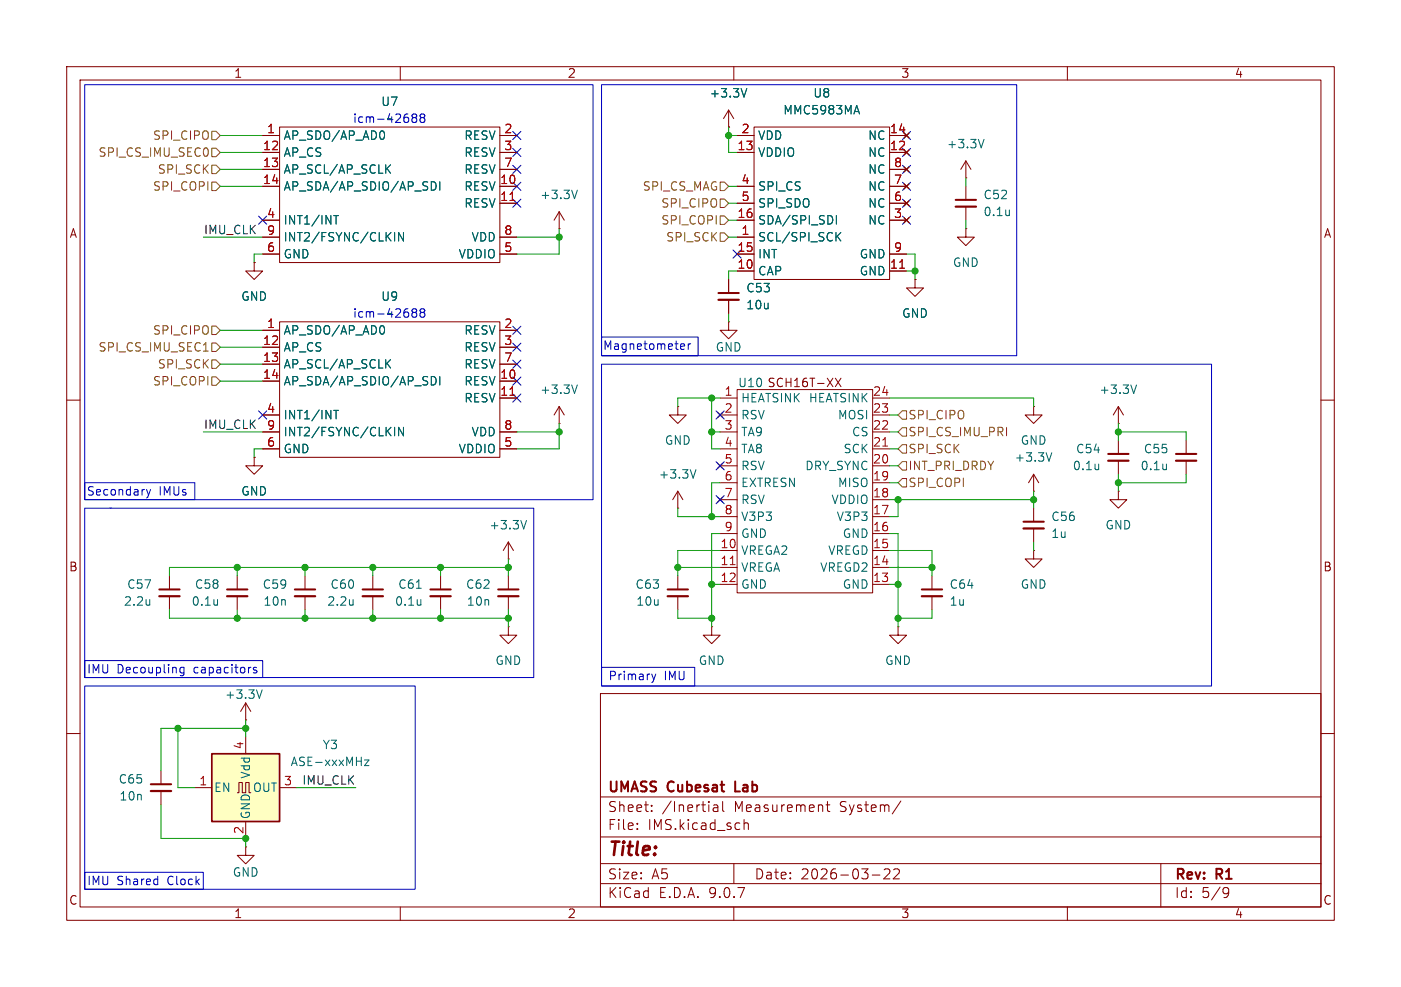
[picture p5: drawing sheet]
<svg xmlns="http://www.w3.org/2000/svg" width="210mm" height="148mm" viewBox="0 0 210 148" stroke-linecap="round" stroke-linejoin="round" font-family="sans-serif">
<g fill="none" stroke="#840000" stroke-width=".15">
<path d="M10 10h190v128h-190zM12 12h186v124h-186zM41.9 19.1h33v20.3h-33zM60 10v2M110 10v2M160 10v2M39.4 20.3h2.5M39.4 22.9h2.5M39.4 25.4h2.5M39.4 27.9h2.5M39.4 33h2.5M39.4 35.6h2.5"/>
<path d="M39.4 38.1h2.5M74.9 20.3h2.6M74.9 22.9h2.6M74.9 25.4h2.6M74.9 27.9h2.6M74.9 35.6h2.6M74.9 38.1h2.6M74.9 30.5h2.6M144.8 27.9v2.1M144.8 31v2M10 60h2M154.9 61v1.2h-1.2l1.2 1.3 1.3-1.3h-1.3"/>
<path d="M154.9 61h.1M198 60h2M154.9 82.6v1.2h-1.2l1.2 1.3 1.3-1.3h-1.3M154.9 82.6h.1M10 110h2M90 104h108v32h-108zM90 119.5h108M198 110h2M60 136v2M90 132.5h108M90 129.5h108M90 125.5h108"/>
<path d="M95.5 124.2v.2M95.5 123.5v.1M97.7 121.5v.2M97.7 120.8v.1M107 120.8h.5l.1 .9M107.6 121l-.5 .1a.29 .29 0 0 0-.2 .3 .29 .29 0 0 0 .2 .3l.5-.1M108.3 120.2v1.3l.2 .2M110 136v2M110 129.5v3M111.5 122.9v1.5M111.5 123.5a.37 .37 0 0 1 .7 .1v.8M123.8 120.7h.6"/>
<path d="M124 120.2v1.3l.1 .1 .3 .1M130.8 131.2h1.1M132.5 130.4l.3-.1 .5 .1a.41 .41 0 0 1 0 .5l-.8 .9h.9M134 130.4l.2-.1 .5 .1a.41 .41 0 0 1 .1 .5l-.9 .9h.9M135 120.1l-1.3 1.9M160 136v2M174 129.5v6.5M183.6 133.1h.3l.2 .1a.99 .99 0 0 1-.3 1.4h-.3M184.2 133.7l-.3 .3h-.3"/>
</g>
<path d="M143.3 30h3M110.2 117.2v1.5h.7" fill="none" stroke="#840000" stroke-width=".3"/>
<path d="M57.3 19.6a.79 .79 0 0 1 0 1.3M50 32.3h.7M50.4 32.3v1.3M58 25.3l.5 .7M58.5 24.7l-.7 .7M59.1 34.9v1.2M60.5 34.9v1.2l-.7-1.2v1.2M64.7 27.2a.64 .64 0 0 1 .7 .7 .64 .64 0 0 1-.7 .6M65.9 27.2v1.3M151.3 31.5v.8M151.3 32.2l-.1 .1" fill="none" stroke="#006464" stroke-width=".15"/>
<path d="M76.4 30.1h.8" fill="none" stroke="#a90000" stroke-width=".15"/>
<path d="M143.3 31h3" fill="none" stroke="#840000" stroke-width=".33"/>
<path d="M31.7 113h10.2v10.2h-10.2z" fill="#ffffc2"/>
<path d="M31.7 113h10.2v10.2h-10.2z" fill="none" stroke="#840000" stroke-width=".25"/>
<g fill="none" stroke="#840000" stroke-width=".15">
<path d="M109.2 19.1h.1M109.2 16.5v2.6M109.2 16.5l-.7 1.3M109.2 16.5l.8 1.3M113 19.1h20.3v22.8h-20.3zM135.5 19.9l.8 .8M136.3 19.9l-.8 .8M38.1 39.4v1.2h1.3l-1.3 1.3-1.3-1.3h1.3M38.1 39.4h.1M39.4 20.3h2.5M39.4 22.9h2.5M39.4 27.9h2.5"/>
<path d="M39.4 33h2.5M39.4 35.6h2.5M39.4 38.1h2.5M39.4 25.4h2.5M74.9 20.3h2.6M74.9 22.9h2.6M74.9 27.9h2.6M74.9 30.5h2.6M74.9 35.6h2.6M74.9 38.1h2.6M74.9 25.4h2.6M83.8 34.3h.1"/>
<path d="M83.8 31.8l-.7 1.2M83.8 31.8l.8 1.2M83.8 31.8v2.5M110.5 20.3h2.5M110.5 22.9h2.5M110.5 27.9h2.5M110.5 30.5h2.5M110.5 33h2.5M110.5 35.6h2.5M110.5 38.1h2.5M133.3 20.3h2.6M133.3 22.9h2.6"/>
<path d="M133.3 27.9h2.6M133.3 30.5h2.6M133.3 33h2.6M133.3 38.1h2.6M133.3 25.4h2.6M135.5 22.5l.8 .7M135.5 25l.8 .8M135.5 27.6l.8 .7M135.5 30.1l.8 .8M135.5 32.6l.8 .8M136.3 22.5l-.8 .7M136.3 25l-.8 .8"/>
<path d="M136.3 27.6l-.8 .7M136.3 30.1l-.8 .8M136.3 32.6l-.8 .8M144.8 34.3v1.3h1.2l-1.2 1.2-1.3-1.2h1.3M144.8 34.3h.1M144.8 26.7h.1M144.8 24.1l-.8 1.3M144.8 24.1l.7 1.3M144.8 24.1v2.6M39.4 49.5h2.5M39.4 52.1h2.5M39.4 54.6h2.5"/>
<path d="M39.4 57.2h2.5M41.9 48.3h33v20.3h-33zM74.9 59.7h2.6M74.9 49.5h2.6M74.9 52.1h2.6M74.9 54.6h2.6M74.9 57.2h2.6M107.9 59.7h2.6M109.2 48.3v1.2h1.3l-1.3 1.3-1.3-1.3h1.3M109.2 48.3h.1M109.2 41.9v2M109.2 45v2"/>
<path d="M110.5 58.4h20.3v30.5h-20.3zM110.5 40.6h2.5M125.2 56.7l.9 1.3M126.1 56.7l-.9 1.3M130.8 59.7h2.5M133.3 40.6h2.6M137.2 41.9v1.3h1.2l-1.2 1.3-1.3-1.3h1.3M137.2 41.9h.1M38.1 68.6v1.3h1.3l-1.3 1.2-1.3-1.2h1.3M38.1 68.6h.1M39.4 62.2h2.5M39.4 64.8h2.5"/>
<path d="M39.4 67.3h2.5M74.9 64.8h2.6M74.9 67.3h2.6M83.8 63.5h.1M83.8 61v2.5M83.8 61l-.7 1.2M83.8 61l.8 1.2M101.6 76.2h.1M101.6 61v1.2h1.3l-1.3 1.3-1.3-1.3h1.3M101.6 61h.1M101.6 73.7l-.8 1.2M101.6 73.7l.8 1.2"/>
<path d="M101.6 73.7v2.5M107.6 61.8l.7 .8M107.6 69.5l.7 .7M107.6 74.5l.7 .8M107.9 62.2h2.6M107.9 64.8h2.6M107.9 67.3h2.6M107.9 69.9h2.6M107.9 72.4h2.6M107.9 74.9h2.6M107.9 77.5h2.6M108.3 61.8l-.7 .8"/>
<path d="M108.3 69.5l-.7 .7M108.3 74.5l-.7 .8M130.8 62.2h2.5M130.8 64.8h2.5M130.8 67.3h2.5M130.8 69.9h2.5M130.8 72.4h2.5M130.8 74.9h2.5M130.8 77.5h2.5M154.9 73.7h.1M154.9 71.1l-.7 1.3M154.9 71.1l.8 1.3"/>
<path d="M154.9 71.1v2.6M154.9 76.2v2M154.9 79.2v2.1M167.6 63.5h.1M167.6 73.7v1.2h-1.2l1.2 1.3 1.3-1.3h-1.3M167.6 73.7h.1M167.6 61l-.7 1.2M167.6 61l.8 1.2M167.6 61v2.5M167.6 66v2.1M167.6 69.1v2M177.8 66v2.1"/>
<path d="M177.8 69.1v2M25.4 86.4v2M25.4 89.4v2M35.6 86.4v2M35.6 89.4v2M45.7 86.4v2M45.7 89.4v2M55.9 86.4v2M55.9 89.4v2M66 86.4v2M66 89.4v2M76.2 94v1.3h-1.3l1.3 1.2 1.3-1.2h-1.3"/>
<path d="M76.2 94h.1M76.2 83.8h.1M76.2 81.3l.8 1.3M76.2 81.3l-.8 1.3M76.2 81.3v2.5M76.2 86.4v2M76.2 89.4v2M101.6 86.4v2M101.6 89.4v2M106.7 94v1.3h-1.3l1.3 1.2 1.2-1.2h-1.2M106.7 94h.1M107.9 80h2.6"/>
<path d="M107.9 82.6h2.6M107.9 85.1h2.6M107.9 87.6h2.6M130.8 80h2.5M130.8 82.6h2.5M130.8 85.1h2.5M130.8 87.6h2.5M134.6 94v1.3h1.3l-1.3 1.2-1.3-1.2h1.3M134.6 94h.1M139.7 86.4v2M139.7 89.4v2M24.1 115.6v2"/>
<path d="M24.1 118.6v2.1M29.2 118.1h2.5M35.6 118.9h.2v-1.6h.5v1.6h.5v-1.6h.5v1.6h.3M36.8 108h.1M36.8 105.4v2.6M36.8 110.5v2.5M36.8 105.4l-.7 1.3M36.8 105.4l.8 1.3M41.9 118.1h2.5M36.8 127v1.3h1.3l-1.3 1.2-1.2-1.2h1.2M36.8 127h.1M36.8 123.2v2.5"/>
</g>
<g fill="none" stroke="#006464" stroke-width=".15">
<path d="M57.3 19.6a.79 .79 0 0 1 0 1.3M111.9 13.3l-.4 1.2M128.1 16.7h.6M128.4 15.8l.4 1.3M50 32.3h.7M50.4 32.3v1.3M58 25.3l.5 .7M58.5 24.7l-.7 .7M59.1 34.9v1.2M60.5 34.9v1.2l-.7-1.2v1.2M64.7 27.2a.64 .64 0 0 1 .7 .7 .64 .64 0 0 1-.7 .6M65.9 27.2v1.3"/>
<path d="M86.5 28.5l-.4 1.3M125.4 32.3v1.3M125.5 35.4l.5 .7M126 34.9l-.7 .7M147.5 20.9l-.4 1.3M57.3 48.8a.79 .79 0 0 1 0 1.3M58 54.5l.5 .7M58.5 53.9l-.7 .7M64.7 56.5a.64 .64 0 0 1 .7 .6 .64 .64 0 0 1-.7 .6M65.9 56.5v1.2M86.5 57.7l-.4 1.3M170.4 57.7l-.5 1.3"/>
<path d="M50 61.5h.7M50.4 61.5v1.3M59.1 64.1v1.2M60.5 64.1v1.2l-.7-1.2v1.2M78.9 78l-.4 1.3M104.3 70.4l-.4 1.3M157.7 67.9l-.5 1.3M164.7 69.6v.8M164.7 70.3l-.1 .1M174.8 69.6v.8M174.8 70.3v.1M22.4 89.9v.9"/>
<path d="M22.4 90.6v.1M32.6 89.9v.9M32.6 90.6l-.1 .1M52.9 89.9v.9M52.9 90.6v.1M62.4 88.2h.7M63.1 89.9v.9M63.1 90.6l-.1 .1M39.3 103.4l-.4 1.3M54.6 114h.7l-.7 .8h.7"/>
</g>
<g fill="none" stroke="#840000" stroke-width=".3">
<path d="M107.7 43.9h3M153.4 78.2h3.1M166.1 68.1h3.1M176.3 68.1h3M23.9 88.4h3M34 88.4h3.1M44.2 88.4h3M54.4 88.4h3M64.5 88.4h3.1M74.7 88.4h3M100.1 88.4h3M138.2 88.4h3"/>
<path d="M22.6 117.6h3.1"/>
</g>
<g fill="none" stroke="#840000" stroke-width=".33">
<path d="M107.7 45h3M153.4 79.2h3.1M166.1 69.1h3.1M176.3 69.1h3M23.9 89.4h3M34 89.4h3.1M44.2 89.4h3M54.4 89.4h3M64.5 89.4h3.1M74.7 89.4h3M100.1 89.4h3M138.2 89.4h3"/>
<path d="M22.6 118.6h3.1"/>
</g>
<path d="M76.4 30.1h.8M76.4 59.3h.8M134.9 40.2h.7M132.3 66.9h.7M109.5 84.7h.7" fill="none" stroke="#a90000" stroke-width=".15"/>
<g fill="none" stroke="#725600" stroke-width=".15">
<path d="M31.7 19.7h.7l.6 .6-.6 .7h-.7zM31.7 22.2h.7l.6 .7-.6 .6h-.7zM31.7 27.3h.7l.6 .6-.6 .7h-.7zM31.7 24.8h.7l.6 .6-.6 .6h-.7zM107.9 34.9h.7l.6 .7-.6 .6h-.7zM107.9 32.4h.7l.6 .6-.6 .7h-.7zM107.9 29.8h.7l.6 .7-.6 .6h-.7zM107.9 27.3h.7l.6 .6-.6 .7h-.7zM30.5 52.6h.7M31.7 48.9h.7l.6 .6-.6 .7h-.7zM31.7 54h.7l.6 .6-.6 .6h-.7zM31.7 56.5h.7l.6 .7-.6 .6h-.7z"/>
<path d="M31.7 51.4h.7l.6 .7-.6 .6h-.7zM134.6 67.3l.7-.6h.6v1.2h-.6zM134.6 72.4l.7-.6h.6v1.2h-.6zM134.6 62.2l.7-.6h.6v1.3h-.6zM135.3 64.1h.6v1.3h-.6l-.7-.6zM135.3 69.2h.6v1.3h-.6l-.7-.6z"/>
</g>
<g fill="none" stroke="#009600" stroke-width=".15">
<path d="M109.2 19.1v3.8h1.3M30.5 35.6h8.9M33 22.9h6.4M33 20.3h6.4M33 27.9h6.4M33 25.4h6.4M39.4 38.1h-1.3v1.3M77.5 35.6h6.3M83.8 34.3v3.8h-6.3M109.2 20.3h1.3M109.2 35.6h1.3M109.2 33h1.3"/>
<path d="M109.2 27.9h1.3M109.2 30.5h1.3M135.9 38.1h1.3v3.8M144.8 26.7v1.2M144.8 33v1.3M33 57.2h6.4M33 54.6h6.4M33 52.1h6.4M33 49.5h6.4M106.7 59.7v7.6h1.2M107.9 59.7h-6.3v1.3M109.2 47v1.3"/>
<path d="M110.5 40.6h-1.3v1.3M133.3 59.7h21.6v1.3M135.9 40.6h1.3M30.5 64.8h8.9M39.4 67.3h-1.3v1.3M77.5 64.8h6.3M83.8 63.5v3.8h-6.3M101.6 76.2v1.3h6.3M106.7 64.8h1.2M107.9 72.4h-1.2v5.1M133.3 64.8h1.3M133.3 72.4h1.3"/>
<path d="M133.3 67.3h1.3M133.3 74.9h21.6M133.3 69.9h1.3M133.3 62.2h1.3M134.6 74.9v2.6h-1.3M154.9 73.7v2.5M167.6 64.8h10.2v1.2M167.6 63.5v2.5M167.6 71.1v2.6M177.8 71.1v1.3h-10.2M25.4 91.4v1.3h50.8M35.6 85.1v1.3"/>
<path d="M35.6 91.4v1.3M45.7 85.1v1.3M45.7 91.4v1.3M55.9 85.1v1.3M55.9 91.4v1.3M66 85.1v1.3M66 91.4v1.3M76.2 85.1h-50.8v1.3M76.2 83.8v2.6M76.2 91.4v2.6M101.6 91.4v1.3h5.1M101.6 85.1h6.3"/>
<path d="M106.7 87.6h1.2M107.9 80h-1.2v14M107.9 82.6h-6.3v3.8M133.3 87.6h1.3M133.3 80h1.3v14M133.3 82.6h6.4v3.8M133.3 85.1h6.4M139.7 91.4v1.3h-5.1M154.9 81.3v1.3M26.7 109.2v8.9h2.5M36.8 108v2.5M36.8 109.2h-12.7v6.4"/>
<path d="M44.4 118.1h8.9M24.1 120.7v5h12.7v1.3"/>
</g>
<g fill="none" stroke="#000084" stroke-width=".15">
<path d="M76.9 19.7l1.2 1.2M78.1 19.7l-1.2 1.2M135.3 19.7l1.2 1.2M136.5 19.7l-1.2 1.2M38.8 32.4l1.2 1.2M40 32.4l-1.2 1.2M76.9 29.9l1.2 1.2M76.9 27.3l1.2 1.2M76.9 22.3l1.2 1.2M76.9 24.8l1.2 1.2M78.1 29.9l-1.2 1.2M78.1 27.3l-1.2 1.2"/>
<path d="M78.1 22.3l-1.2 1.2M78.1 24.8l-1.2 1.2M109.9 37.5l1.2 1.2M111.1 37.5l-1.2 1.2M135.3 32.4l1.2 1.2M135.3 24.8l1.2 1.2M135.3 27.3l1.2 1.2M135.3 29.9l1.2 1.2M135.3 22.3l1.2 1.2M136.5 32.4l-1.2 1.2M136.5 24.8l-1.2 1.2M136.5 27.3l-1.2 1.2"/>
<path d="M136.5 29.9l-1.2 1.2M136.5 22.3l-1.2 1.2M76.9 48.9l1.2 1.2M76.9 59.1l1.2 1.2M76.9 54l1.2 1.2M76.9 56.5l1.2 1.3M76.9 51.5l1.2 1.2M78.1 48.9l-1.2 1.2M78.1 59.1l-1.2 1.2M78.1 54l-1.2 1.2M78.1 56.5l-1.2 1.3M78.1 51.5l-1.2 1.2"/>
<path d="M38.8 61.6l1.2 1.2M40 61.6l-1.2 1.2M107.3 69.2l1.3 1.3M107.3 61.6l1.3 1.2M107.3 74.3l1.3 1.2M108.6 69.2l-1.3 1.3M108.6 61.6l-1.3 1.2M108.6 74.3l-1.3 1.2"/>
</g>
<g fill="none" stroke="#0000c2" stroke-width=".15">
<path d="M12.7 12.7h76.2v62.2h-76.2zM62 17.6l-.3-.2 .3-.3h.2l.3 .2-.3 .3M62 17.6l-.3 .3 .1 .3 .2 .2 .4-.1 .1-.2v-.2l-.3-.3M62 17.6h.2M63.2 17.6l-.2-.2 .2-.3h.2l.3 .2-.3 .3M63.2 17.6l-.2 .3v.3l.2 .2 .4-.1 .1-.2v-.2l-.3-.3M63.2 17.6h.2M90.2 12.7h62.2v40.6h-62.2zM62 46.8l-.3-.2 .3-.3h.2l.3 .2-.3 .3M62 46.8l-.3 .3 .1 .4 .2 .1 .4-.1 .1-.2v-.2l-.3-.3M62 46.8h.2M63.2 46.8l-.2-.2 .2-.3h.2l.3 .2-.3 .3"/>
<path d="M63.2 46.8h.2M63.2 46.8l-.2 .3v.4l.2 .1 .4-.1 .1-.2v-.2l-.3-.3M90.2 50.5h14.4v2.8h-14.4zM90.2 54.6h91.4v48.3h-91.4zM102.2 51.6h.4v.3l-.6 .1M102.6 52.3l-.4 .1M103.2 51.6v.8M103.5 51.6h-.2l-.1 .2M12.7 72.4h16.5v2.5h-16.5zM12.7 76.2h67.3v25.4h-67.3zM16.5 76.2h.1M22 73.4l.3 .8"/>
<path d="M22.3 74.2l-.2 .3-.1 .2M22.6 73.4l-.3 .8M12.7 99.1h26.7v2.5h-26.7zM12.7 102.9h49.5v30.5h-49.5zM27.6 100.1v1l-.3 .2h-.3M27.6 100.1h-.4l-.2 .2v.4l.1 .2h.5M38.5 100.1h-.3l-.2 .1v.2l.5 .2v.3h-.5M90.2 100.1h13.9v2.8h-13.9zM97.7 101.1l.3 .8M98 101.9l-.1 .3-.2 .2M98.3 101.1l-.3 .8M12.7 130.8h17.8v2.6h-17.8z"/>
</g>
<g fill="#009600" stroke="#009600" stroke-width=".15">
<circle cx="76.2" cy="92.7" r=".46"/>
<circle cx="76.2" cy="85.1" r=".46"/>
<circle cx="66" cy="85.1" r=".46"/>
<circle cx="66" cy="92.7" r=".46"/>
<circle cx="106.7" cy="87.6" r=".46"/>
<circle cx="106.7" cy="92.7" r=".46"/>
<circle cx="106.7" cy="64.8" r=".46"/>
<circle cx="106.7" cy="59.7" r=".46"/>
<circle cx="139.7" cy="85.1" r=".46"/>
<circle cx="134.6" cy="74.9" r=".46"/>
<circle cx="106.7" cy="77.5" r=".46"/>
<circle cx="101.6" cy="85.1" r=".46"/>
<circle cx="83.8" cy="64.8" r=".46"/>
<circle cx="83.8" cy="35.6" r=".46"/>
<circle cx="36.8" cy="125.7" r=".46"/>
<circle cx="36.8" cy="109.2" r=".46"/>
<circle cx="26.7" cy="109.2" r=".46"/>
<circle cx="134.6" cy="87.6" r=".46"/>
<circle cx="134.6" cy="92.7" r=".46"/>
<circle cx="167.6" cy="64.8" r=".46"/>
<circle cx="154.9" cy="74.9" r=".46"/>
<circle cx="167.6" cy="72.4" r=".46"/>
<circle cx="109.2" cy="20.3" r=".46"/>
<circle cx="137.2" cy="40.6" r=".46"/>
<circle cx="35.6" cy="92.7" r=".46"/>
<circle cx="35.6" cy="85.1" r=".46"/>
<circle cx="45.7" cy="85.1" r=".46"/>
<circle cx="45.7" cy="92.7" r=".46"/>
<circle cx="55.9" cy="85.1" r=".46"/>
<circle cx="55.9" cy="92.7" r=".46"/>
</g>
<text font-size="2.8" fill="#840000" x="91" y="128.9">Title:</text>
<g font-size="2.1" fill="#840000">
<text x="91" y="119.2">UMASS</text>
<text x="100.2" y="119.2">Cubesat</text>
<text x="110.8" y="119.2">Lab</text>
<text x="91" y="124.7">File:</text>
<text x="91" y="122">Sheet:</text>
<text x="97.1" y="124.7">IMS.kicad_sch</text>
<text x="99.2" y="122">/Inertial</text>
<text x="110.1" y="122">Measurement</text>
<text x="126" y="122">System/</text>
<text x="91" y="134.9">KiCad</text>
<text x="91" y="132.1">Size:</text>
<text x="97.7" y="132.1">A5</text>
<text x="98.7" y="134.9">E.D.A.</text>
<text x="106.3" y="134.9">9.0.7</text>
<text x="113" y="132.1">Date:</text>
<text x="120" y="132.1">2026-03-22</text>
<text x="176" y="132.3">Rev:</text>
<text x="176" y="134.9">Id:</text>
<text x="180.1" y="134.9">5/9</text>
<text x="182.4" y="132.3">R1</text>
</g>
<g font-size="1.8" fill="#840000">
<text x="35" y="11.9">1</text>
<text x="85" y="11.9">2</text>
<text x="135" y="11.9">3</text>
<text x="185" y="11.9">4</text>
<text x="10.3" y="35.9">A</text>
<text x="198.4" y="35.9">A</text>
<text x="10.3" y="85.9">B</text>
<text x="198.3" y="85.9">B</text>
<text x="10.3" y="135.9">C</text>
<text x="35" y="137.9">1</text>
<text x="85" y="137.9">2</text>
<text x="135" y="137.9">3</text>
<text x="185" y="137.9">4</text>
<text x="198.3" y="135.9">C</text>
</g>
<g font-size="1.8" fill="#006464">
<text x="57" y="16.1">U7</text>
<text x="106.3" y="14.8">+3.3V</text>
<text x="117.3" y="17.4">MMC5983MA</text>
<text x="121.8" y="14.8">U8</text>
<text x="42.4" y="21.2">AP_SDO/AP_AD0</text>
<text x="42.4" y="23.7">AP_CS</text>
<text x="57.9" y="18.6">~</text>
<text x="69.5" y="21.2">RESV</text>
<text x="69.5" y="23.7">RESV</text>
<text x="113.5" y="21.2">VDD</text>
<text x="113.5" y="23.7">VDDIO</text>
<text x="130" y="21.2">NC</text>
<text x="130" y="23.7">NC</text>
<text x="141.8" y="22.5">+3.3V</text>
<text x="42.4" y="26.3">AP_SCL/AP_SCLK</text>
<text x="42.4" y="28.8">AP_SDA/AP_SDIO/AP_SDI</text>
<text x="69.5" y="26.3">RESV</text>
<text x="69.5" y="28.8">RESV</text>
<text x="113.5" y="28.8">SPI_CS</text>
<text x="130" y="26.3">NC</text>
<text x="130" y="28.8">NC</text>
<text x="42.4" y="33.9">INT1/INT</text>
<text x="69.5" y="31.3">RESV</text>
<text x="80.9" y="30.1">+3.3V</text>
<text x="113.5" y="31.3">SPI_SDO</text>
<text x="113.5" y="33.9">SDA/SPI_SDI</text>
<text x="130" y="31.3">NC</text>
<text x="130" y="33.9">NC</text>
<text x="147.3" y="30.1">C52</text>
<text x="147.3" y="32.6">0.1u</text>
<text x="42.4" y="36.4">INT2/FSYNC/CLKIN</text>
<text x="42.4" y="39">GND</text>
<text x="68.7" y="39">VDDIO</text>
<text x="70.6" y="36.4">VDD</text>
<text x="113.5" y="36.4">SCL/SPI_SCK</text>
<text x="113.5" y="39">INT</text>
<text x="113.5" y="41.5">CAP</text>
<text x="128.8" y="39">GND</text>
<text x="128.8" y="41.5">GND</text>
<text x="142.7" y="40.2">GND</text>
<text x="36.1" y="45.3">GND</text>
<text x="57" y="45.3">U9</text>
<text x="57.9" y="47.9">~</text>
<text x="111.8" y="44">C53</text>
<text x="111.8" y="46.6">10u</text>
<text x="135.1" y="47.9">GND</text>
<text x="42.4" y="50.4">AP_SDO/AP_AD0</text>
<text x="42.4" y="52.9">AP_CS</text>
<text x="69.5" y="50.4">RESV</text>
<text x="69.5" y="52.9">RESV</text>
<text x="107.2" y="52.9">GND</text>
<text x="42.4" y="55.5">AP_SCL/AP_SCLK</text>
<text x="42.4" y="58">AP_SDA/AP_SDIO/AP_SDI</text>
<text x="69.5" y="55.5">RESV</text>
<text x="69.5" y="58">RESV</text>
<text x="80.9" y="59.3">+3.3V</text>
<text x="110.5" y="58.3">U10 SCH16T-XX</text>
<text x="164.7" y="59.3">+3.3V</text>
<text x="42.4" y="63.1">INT1/INT</text>
<text x="42.4" y="65.6">INT2/FSYNC/CLKIN</text>
<text x="69.5" y="60.6">RESV</text>
<text x="70.6" y="65.6">VDD</text>
<text x="111" y="60.6">HEATSINK</text>
<text x="111" y="63.1">RSV</text>
<text x="111" y="65.6">TA9</text>
<text x="121.1" y="60.6">HEATSINK</text>
<text x="125.5" y="63.1">MOSI</text>
<text x="127.6" y="65.6">CS</text>
<text x="42.4" y="68.2">GND</text>
<text x="68.7" y="68.2">VDDIO</text>
<text x="98.7" y="72">+3.3V</text>
<text x="99.6" y="66.9">GND</text>
<text x="111" y="68.2">TA8</text>
<text x="111" y="70.7">RSV</text>
<text x="120.6" y="70.7">DRY_SYNC</text>
<text x="126.3" y="68.2">SCK</text>
<text x="152" y="69.4">+3.3V</text>
<text x="152.9" y="66.9">GND</text>
<text x="160.7" y="70.7">0.1u</text>
<text x="161.2" y="68.2">C54</text>
<text x="170.9" y="70.7">0.1u</text>
<text x="171.4" y="68.2">C55</text>
<text x="36.1" y="74.5">GND</text>
<text x="111" y="73.3">EXTRESN</text>
<text x="111" y="75.8">RSV</text>
<text x="124.5" y="75.8">VDDIO</text>
<text x="125.5" y="73.3">MISO</text>
<text x="73.3" y="79.6">+3.3V</text>
<text x="111" y="78.3">V3P3</text>
<text x="111" y="80.9">GND</text>
<text x="111" y="83.4">VREGA2</text>
<text x="124.1" y="83.4">VREGD</text>
<text x="125.3" y="78.3">V3P3</text>
<text x="126.2" y="80.9">GND</text>
<text x="157.5" y="80.9">1u</text>
<text x="157.5" y="78.3">C56</text>
<text x="165.6" y="79.6">GND</text>
<text x="19" y="88.5">C57</text>
<text x="29.1" y="88.5">C58</text>
<text x="39.3" y="88.5">C59</text>
<text x="49.4" y="88.5">C60</text>
<text x="59.6" y="88.5">C61</text>
<text x="69.8" y="88.5">C62</text>
<text x="95.2" y="88.5">C63</text>
<text x="111" y="86">VREGA</text>
<text x="111" y="88.5">GND</text>
<text x="122.8" y="86">VREGD2</text>
<text x="126.2" y="88.5">GND</text>
<text x="142.2" y="88.5">C64</text>
<text x="152.9" y="88.5">GND</text>
<text x="18.5" y="91">2.2u</text>
<text x="28.6" y="91">0.1u</text>
<text x="39.4" y="91">10n</text>
<text x="49" y="91">2.2u</text>
<text x="59.1" y="91">0.1u</text>
<text x="69.9" y="91">10n</text>
<text x="95.3" y="91">10u</text>
<text x="142.2" y="91">1u</text>
<text x="74.2" y="99.9">GND</text>
<text x="104.6" y="99.9">GND</text>
<text x="132.6" y="99.9">GND</text>
<text x="33.6" y="105">+3.3V</text>
<text x="48.3" y="112.6">Y3</text>
<text x="17.7" y="117.7">C65</text>
<text x="32" y="119">EN</text>
<text x="37.7" y="116.9" transform="rotate(-90 37.7 116.9)">Vdd</text>
<text x="37.8" y="119">OUT</text>
<text x="43.5" y="115.1">ASE-xxxMHz</text>
<text x="17.8" y="120.2">10n</text>
<text x="37.7" y="122.9" transform="rotate(-90 37.7 122.9)">GND</text>
<text x="34.8" y="131.7">GND</text>
</g>
<g font-size="1.8" fill="#725600">
<text x="14.7" y="23.7">SPI_CS_IMU_SEC0</text>
<text x="22.8" y="21.2">SPI_CIPO</text>
<text x="22.8" y="28.8">SPI_COPI</text>
<text x="23.6" y="26.3">SPI_SCK</text>
<text x="96.2" y="28.8">SPI_CS_MAG</text>
<text x="99" y="33.9">SPI_COPI</text>
<text x="99" y="31.3">SPI_CIPO</text>
<text x="99.8" y="36.4">SPI_SCK</text>
<text x="14.7" y="52.9">SPI_CS_IMU_SEC1</text>
<text x="22.8" y="50.4">SPI_CIPO</text>
<text x="22.8" y="58">SPI_COPI</text>
<text x="23.6" y="55.5">SPI_SCK</text>
<text x="136.1" y="65.6">SPI_CS_IMU_PRI</text>
<text x="136.1" y="63.1">SPI_CIPO</text>
<text x="136.1" y="70.7">INT_PRI_DRDY</text>
<text x="136.1" y="68.2">SPI_SCK</text>
<text x="136.1" y="73.3">SPI_COPI</text>
</g>
<g font-size="1.8" fill="#a90000">
<text x="39.3" y="22.6">12</text>
<text x="39.9" y="20.1">1</text>
<text x="75.5" y="20.1">2</text>
<text x="75.5" y="22.6">3</text>
<text x="110.4" y="22.6">13</text>
<text x="111.1" y="20.1">2</text>
<text x="133.3" y="20.1">14</text>
<text x="133.3" y="22.6">12</text>
<text x="39.3" y="25.1">13</text>
<text x="39.3" y="27.7">14</text>
<text x="74.9" y="27.7">10</text>
<text x="75.5" y="25.1">7</text>
<text x="111.1" y="27.7">4</text>
<text x="133.9" y="25.1">8</text>
<text x="133.9" y="27.7">7</text>
<text x="39.9" y="32.8">4</text>
<text x="39.9" y="35.3">9</text>
<text x="74.9" y="30.2">11</text>
<text x="75.5" y="35.3">8</text>
<text x="110.4" y="32.8">16</text>
<text x="111.1" y="30.2">5</text>
<text x="111.1" y="35.3">1</text>
<text x="133.9" y="30.2">6</text>
<text x="133.9" y="32.8">3</text>
<text x="39.9" y="37.8">6</text>
<text x="75.5" y="37.8">5</text>
<text x="110.4" y="37.8">15</text>
<text x="110.4" y="40.4">10</text>
<text x="133.3" y="40.4">11</text>
<text x="133.9" y="37.8">9</text>
<text x="39.3" y="51.8">12</text>
<text x="39.9" y="49.3">1</text>
<text x="75.5" y="49.3">2</text>
<text x="75.5" y="51.8">3</text>
<text x="39.3" y="54.4">13</text>
<text x="39.3" y="56.9">14</text>
<text x="74.9" y="56.9">10</text>
<text x="74.9" y="59.4">11</text>
<text x="75.5" y="54.4">7</text>
<text x="108.5" y="59.4">1</text>
<text x="130.8" y="59.4">24</text>
<text x="39.9" y="62">4</text>
<text x="39.9" y="64.5">9</text>
<text x="75.5" y="64.5">8</text>
<text x="108.5" y="62">2</text>
<text x="108.5" y="64.5">3</text>
<text x="130.8" y="62">23</text>
<text x="130.8" y="64.5">22</text>
<text x="39.9" y="67.1">6</text>
<text x="75.5" y="67.1">5</text>
<text x="108.5" y="67.1">4</text>
<text x="108.5" y="69.6">5</text>
<text x="130.8" y="67.1">21</text>
<text x="130.8" y="69.6">20</text>
<text x="108.5" y="72.1">6</text>
<text x="108.5" y="74.7">7</text>
<text x="108.5" y="77.2">8</text>
<text x="130.8" y="72.1">19</text>
<text x="130.8" y="74.7">18</text>
<text x="130.8" y="77.2">17</text>
<text x="107.9" y="82.3">10</text>
<text x="108.5" y="79.8">9</text>
<text x="130.8" y="79.8">16</text>
<text x="130.8" y="82.3">15</text>
<text x="107.9" y="84.8">11</text>
<text x="107.9" y="87.4">12</text>
<text x="130.8" y="84.8">14</text>
<text x="130.8" y="87.4">13</text>
<text x="36.6" y="112.5" transform="rotate(-90 36.6 112.5)">4</text>
<text x="29.8" y="117.9">1</text>
<text x="42.5" y="117.9">3</text>
<text x="36.6" y="125.2" transform="rotate(-90 36.6 125.2)">2</text>
</g>
<g font-size="1.8" fill="#0000c2">
<text x="52.8" y="18.6">icm-42688</text>
<text x="52.8" y="47.9">icm-42688</text>
<text x="90.3" y="52.7">Magnetometer</text>
<text x="12.9" y="74.5">Secondary</text>
<text x="23.8" y="74.5">IMUs</text>
<text x="13" y="101.2">IMU</text>
<text x="17.5" y="101.2">Decoupling</text>
<text x="29.1" y="101.2">capacitors</text>
<text x="91.1" y="102.2">Primary</text>
<text x="99.5" y="102.2">IMU</text>
<text x="13" y="132.9">IMU</text>
<text x="17.5" y="132.9">Shared</text>
<text x="25.2" y="132.9">Clock</text>
</g>
<g font-size="1.8" fill="#0f0f0f">
<text x="30.5" y="35.2">IMU_CLK</text>
<text x="30.5" y="64.4">IMU_CLK</text>
<text x="45.2" y="117.8">IMU_CLK</text>
</g>
</svg>
